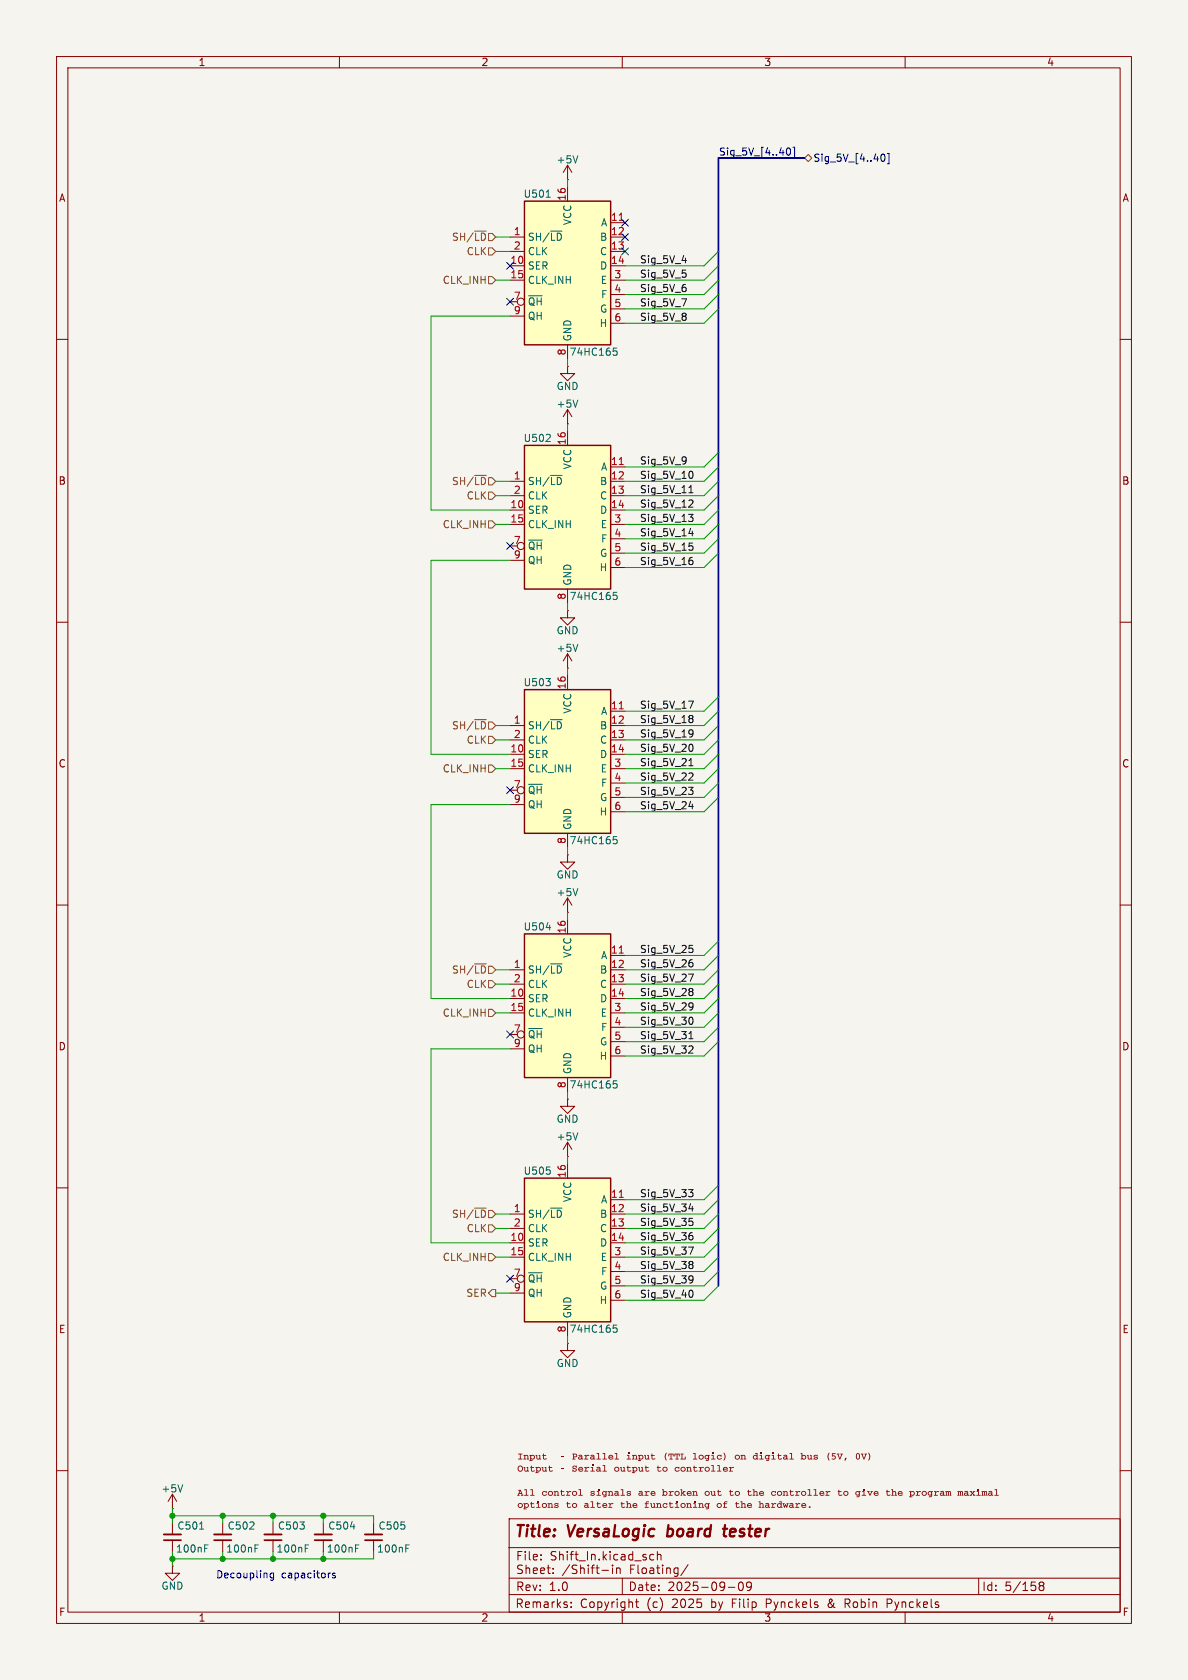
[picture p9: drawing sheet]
<svg xmlns="http://www.w3.org/2000/svg" width="210mm" height="297mm" viewBox="0 0 210 297" stroke-linecap="round" stroke-linejoin="round" font-family="sans-serif">
<path d="M0 0h210v297h-210z" fill="#f5f4ef" stroke="#f5f4ef" stroke-width=".18"/>
<g fill="none" stroke="#840000" stroke-width=".18">
<path d="M10 10h190v277h-190zM12 12h186v273h-186zM60 10v2M110 10v2M160 10v2M10 60h2M100.3 64.8v1.2h-1.2l1.2 1.3 1.3-1.3h-1.3M100.3 64.8h.1M198 60h2M10 110h2M198 110h2M10 160h2"/>
<path d="M198 160h2M10 210h2M198 210h2M100.3 237.5v1.3h-1.2l1.2 1.2 1.3-1.2h-1.3M100.3 237.5h.1M10 260h2M89.9 273.6h108M90 279h108M90 268.5h108v16.5h-108zM95.6 275.6v.2M95.6 274.9v.1M97.8 278v.2"/>
<path d="M97.8 277.3v.1M106.4 277.6h1.2M108.3 277.2v1M109 277.2v1M109 277.3l.2-.1 .4 .1v.9M110 279v2.9M115.6 274.9l-.5-.1-.2 .3v.4l.1 .2h.6M116.2 274.9l.2-.1 .4 .1 .1 .9M116.2 274.3v1.5M121.6 276.6l-1.3 1.9M130.7 279.8l.2-.1a.81 .81 0 0 1 .6 .6 .81 .81 0 0 1-.3 .8l-.2 .1a.81 .81 0 0 1-.3-1.4zM173 279v2.9"/>
<path d="M198 260h2M60 285v2M90 281.9h108M101 284v.2M101 283.3v.1M110 285v2M112.3 283.2h.6M112.5 282.7v1.3l.4 .2M128.8 280.6h1.1M132.8 280.3l-.3 .3h-.2l-.3-.3 .1-.5 .4-.1 .3 .1a.99 .99 0 0 1-.4 1.4h-.3M146.5 283.5v.5M149.4 283.5h.6"/>
<path d="M150 282.7h-.6v1.5M156.8 283.5h.6M157.4 282.7h-.6v1.5M160 285v2M184 280.3l-.3-.3 .3-.3 .4 .1 .1 .2-.2 .3M184 280.3l-.3 .3v.3l.3 .3 .4-.1 .1-.2v-.4l-.2-.2M184 280.3h.3"/>
</g>
<path d="M117.9 271.5l.2 .1M118.2 269.6l-.3 2M127.8 270.3h.8M128.2 269.6l-.2 1.7v.2l.4 .1" fill="none" stroke="#840000" stroke-width=".4"/>
<path d="M92.7 165.1h15.2v25.4h-15.2z" fill="#ffffc2"/>
<path d="M92.7 165.1h15.2v25.4h-15.2z" fill="none" stroke="#840000" stroke-width=".25"/>
<g fill="none" stroke="#840000" stroke-width=".18">
<path d="M90.2 171.5h2.5M90.2 174h2.5M90.2 176.5h2.5M90.2 179.1h2.5M100.3 162.6v2.5M107.9 171.5h2.6M107.9 174h2.6M107.9 176.5h2.6M107.9 179.1h2.6M107.9 168.9h2.6M90.2 182.9h1.2M90.2 185.4h2.5"/>
<path d="M100.3 194.3v1.3h-1.2l1.2 1.3 1.3-1.3h-1.3M100.3 194.3h.1M100.3 190.5v2.5M107.9 181.6h2.6M107.9 184.2h2.6M107.9 186.7h2.6M100.3 204.5h.1M100.3 201.9v2.6M100.3 201.9l.8 1.3M100.3 201.9l-.7 1.3"/>
<circle cx="92.1" cy="182.9" r=".63"/>
</g>
<path d="M109.5 168.5h.7" fill="none" stroke="#a90000" stroke-width=".18"/>
<path d="M96.6 164h.7M108.4 191.1h.6M108.6 191.6h.3l.2 .2-.1 .5h-.4M102.1 200.3l-.4 1.2" fill="none" stroke="#006464" stroke-width=".18"/>
<path d="M92.7 78.7h15.2v25.4h-15.2z" fill="#ffffc2"/>
<path d="M92.7 78.7h15.2v25.4h-15.2z" fill="none" stroke="#840000" stroke-width=".25"/>
<g fill="none" stroke="#840000" stroke-width=".18">
<path d="M100.3 74.9h.1M100.3 72.4v2.5M100.3 76.2v2.5M100.3 72.4l.8 1.3M100.3 72.4l-.7 1.3M90.2 85.1h2.5M90.2 87.6h2.5M90.2 90.2h2.5M90.2 92.7h2.5M90.2 96.5h1.2M90.2 99.1h2.5M107.9 85.1h2.6"/>
<path d="M107.9 87.6h2.6M107.9 90.2h2.6M107.9 92.7h2.6M107.9 82.6h2.6M107.9 95.3h2.6M107.9 97.8h2.6M100.3 104.1v2.6M107.9 100.3h2.6M100.3 151.1v1.3h-1.2l1.2 1.3 1.3-1.3h-1.3M100.3 151.1h.1M100.3 158.8v2.5M100.3 158.8l.8 1.2"/>
<path d="M100.3 158.8l-.7 1.2M100.3 161.3h.1M30.5 266.7h.1M30.5 276.9v1.2h-1.3l1.3 1.3 1.2-1.3h-1.2M30.5 276.9h.1M30.5 264.2l.7 1.2M30.5 264.2l-.8 1.2M30.5 264.2v2.5M30.5 269.2v2.1M30.5 272.3v2M39.4 269.2v2.1M39.4 272.3v2"/>
<path d="M48.3 269.2v2.1M48.3 272.3v2M57.1 269.2v2.1M57.1 272.3v2M66 269.2v2.1M66 272.3v2"/>
<circle cx="92.1" cy="96.5" r=".63"/>
</g>
<path d="M109.5 82.1h.7" fill="none" stroke="#a90000" stroke-width=".18"/>
<g fill="none" stroke="#006464" stroke-width=".18">
<path d="M96.5 78h.8M97.2 76.9v.4M102.1 70.7l-.4 1.3M108.4 104.7h.6M108.6 105.2h.3l.2 .2-.1 .5-.4 .1M102.1 157.1l-.4 1.3M32.3 262.5l-.4 1.3M35.3 270.3h.7M36.2 273.7h.4M36.2 273.1h.6M45.1 273.7h.4M45.1 273.1h.6"/>
<path d="M54 273.7h.4M54 273.1h.6M62 269.9h.7M62.8 273.7h.5M62.8 273.1h.7M71.7 273.7h.5M71.7 273.1h.6"/>
</g>
<path d="M29 272.3h3M37.8 272.3h3.1M46.7 272.3h3.1M55.6 272.3h3.1M64.5 272.3h3.1" fill="none" stroke="#840000" stroke-width=".3"/>
<path d="M29 271.3h3M37.8 271.3h3.1M46.7 271.3h3.1M55.6 271.3h3.1M64.5 271.3h3.1" fill="none" stroke="#840000" stroke-width=".33"/>
<path d="M92.7 121.9h15.2v25.4h-15.2z" fill="#ffffc2"/>
<path d="M92.7 121.9h15.2v25.4h-15.2z" fill="none" stroke="#840000" stroke-width=".25"/>
<g fill="none" stroke="#840000" stroke-width=".18">
<path d="M100.3 108v1.2h-1.2l1.2 1.3 1.3-1.3h-1.3M100.3 108h.1M100.3 118.1h.1M100.3 115.6v2.5M100.3 119.4v2.5M100.3 115.6l.8 1.2M100.3 115.6l-.7 1.2M90.2 128.3h2.5M90.2 130.8h2.5M90.2 133.4h2.5M90.2 135.9h2.5M90.2 139.7h1.2"/>
<path d="M107.9 128.3h2.6M107.9 130.8h2.6M107.9 133.4h2.6M107.9 135.9h2.6M107.9 125.7h2.6M107.9 138.4h2.6M90.2 142.2h2.5M100.3 147.3v2.6M107.9 141h2.6M107.9 143.5h2.6"/>
<circle cx="92.1" cy="139.7" r=".63"/>
</g>
<path d="M109.5 125.3h.7" fill="none" stroke="#a90000" stroke-width=".18"/>
<path d="M96.5 120h.8l-.4 .4M102.1 113.9l-.4 1.3M97.2 120.6v.5M108.4 147.9h.6M108.6 148.4h.3l.2 .2-.1 .5-.4 .1" fill="none" stroke="#006464" stroke-width=".18"/>
<path d="M92.7 208.3h15.2v25.4h-15.2z" fill="#ffffc2"/>
<path d="M92.7 208.3h15.2v25.4h-15.2z" fill="none" stroke="#840000" stroke-width=".25"/>
<g fill="none" stroke="#840000" stroke-width=".18">
<path d="M100.3 31.8h.1M100.3 29.2v2.6M100.3 29.2l.8 1.3M100.3 29.2l-.7 1.3M90.2 214.6h2.5M90.2 217.2h2.5M90.2 219.7h2.5M100.3 205.7v2.6M107.9 214.6h2.6M107.9 217.2h2.6M107.9 219.7h2.6M107.9 212.1h2.6"/>
<path d="M90.2 222.2h2.5M90.2 226.1h1.2M90.2 228.6h2.5M100.3 233.7v2.5M107.9 222.2h2.6M107.9 224.8h2.6M107.9 227.3h2.6M107.9 229.9h2.6"/>
<circle cx="92.1" cy="226.1" r=".63"/>
</g>
<path d="M109.5 211.7h.7" fill="none" stroke="#a90000" stroke-width=".18"/>
<path d="M102.1 27.5l-.4 1.3M97.2 206.9v.6M108.4 234.3h.6M108.6 234.7h.3l.2 .3-.1 .4-.4 .1" fill="none" stroke="#006464" stroke-width=".18"/>
<path d="M92.7 35.6h15.2v25.4h-15.2z" fill="#ffffc2"/>
<path d="M92.7 35.6h15.2v25.4h-15.2z" fill="none" stroke="#840000" stroke-width=".25"/>
<g fill="none" stroke="#840000" stroke-width=".18">
<path d="M100.3 33v2.6M107.9 39.4h2.6M90.2 41.9h2.5M90.2 44.5h2.5M90.2 47h2.5M90.2 49.5h2.5M90.2 53.3h1.2M90.2 55.9h2.5M107.9 41.9h2.6M107.9 44.5h2.6M107.9 47h2.6M107.9 49.5h2.6"/>
<path d="M107.9 52.1h2.6M107.9 54.6h2.6M107.9 57.2h2.6M100.3 61v2.5"/>
<circle cx="92.1" cy="53.3" r=".63"/>
</g>
<path d="M109.5 39h.7" fill="none" stroke="#a90000" stroke-width=".18"/>
<path d="M96.6 34.9h.7M108.4 61.5h.6M108.6 62h.3l.2 .3-.1 .4-.4 .1" fill="none" stroke="#006464" stroke-width=".18"/>
<path d="M142.2 27.9l.7-.6 .6 .6-.6 .7zM86.4 48.9h.6l.6 .6-.6 .7h-.6zM86.4 43.8h.6l.6 .7-.6 .6h-.6zM86.4 92.1h.6l.6 .6-.6 .6h-.6zM86.4 87h.6l.6 .6-.6 .7h-.6zM86.4 135.3h.6l.6 .6-.6 .6h-.6zM86.4 130.2h.6l.6 .6-.6 .6h-.6zM86.4 178.4h.6l.6 .7-.6 .6h-.6zM86.4 173.4h.6l.6 .6-.6 .6h-.6zM86.4 216.5h.6l.6 .7-.6 .6h-.6zM86.4 221.6h.6l.6 .6-.6 .7h-.6zM87 228h.6v1.2h-.6l-.6-.6z" fill="none" stroke="#725600" stroke-width=".18"/>
<g fill="none" stroke="#000084" stroke-width=".18">
<path d="M109.9 38.8l1.2 1.2M111.1 38.8l-1.2 1.2M139.1 26.4l.2-.2a.68 .68 0 0 1 .5 .6 .68 .68 0 0 1-.5 .6l-.2-.2M140.2 26h.3v1.9h-.3M155.8 27.5l.2-.3a.68 .68 0 0 1 .5 .7 .68 .68 0 0 1-.5 .6l-.2-.2M156.9 27.1h.3v1.8h-.3M89.6 46.4l1.2 1.2M89.6 52.7l1.2 1.2M90.8 46.4l-1.2 1.2M90.8 52.7l-1.2 1.2M109.9 41.3l1.2 1.2M109.9 43.8l1.2 1.3"/>
<path d="M111.1 41.3l-1.2 1.2M111.1 43.8l-1.2 1.3M89.6 95.9l1.2 1.2M90.8 95.9l-1.2 1.2M89.6 139.1l1.2 1.2M90.8 139.1l-1.2 1.2M89.6 182.3l1.2 1.2M90.8 182.3l-1.2 1.2M89.6 225.5l1.2 1.2M90.8 225.5l-1.2 1.2"/>
</g>
<g fill="none" stroke="#0f0f0f" stroke-width=".18">
<path d="M120.5 52.8h.9l-.6 1.3M120.6 46.1h.8M121.2 48.4v.5M121.2 50.9v.5M121.2 55.5v.3M121.2 56v.5M121.2 80.9v.8M121.3 81.3l-.1 .1M121.7 90.9h.8l-.4 .5 .3 .1 .1 .5-.2 .2h-.4M121.8 87.1h.7M121.8 94.3h.8M121.8 96h.6"/>
<path d="M121.9 86.1l.2-.3v1.3M122 88.4h.4l.1 .4-.8 .9h.8M122 96.5h.3l.2 .2-.1 .5-.4 .1M122 99h.3l.2 .3-.1 .4-.4 .1M122.1 98.5h.3M122.2 83.3a.79 .79 0 0 1 0 1.3M122.4 93.9v.8M121.7 139.2h.8l-.4 .5 .3 .1 .1 .4-.2 .3h-.4M121.7 123.9h.9l-.6 1.3M121.8 135.4h.7M121.9 134.4l.2-.3v1.3M122 136.6l.4 .1 .1 .3-.8 .9h.8"/>
<path d="M122 126.5h.3l.2 .2-.2 .3M122 129l.4 .1a.84 .84 0 0 1-.3 1.2M122 127h.3M122.2 131.6a.79 .79 0 0 1 0 1.2M122.3 127l.2 .3v.2l-.1 .2-.4 .1M122.5 129.6l-.2 .2h-.3M121.8 142.6h.8M122.4 142.2v.8M121.7 172.2h.9l-.6 1.3M121.8 167.1h.6M122 167.6h.3l.2 .3-.1 .4-.4 .1M122 170.2h.3l.2 .2-.1 .4-.4 .1"/>
<path d="M122 174.7h.3l.2 .3-.2 .3M122 177.3l.4 .1a.84 .84 0 0 1-.3 1.2M122 175.3h.3M122.1 169.7h.3M122.2 179.8a.79 .79 0 0 1 0 1.3M122.3 175.3l.2 .2v.3l-.1 .2h-.4M122.5 177.8l-.2 .3h-.3M121.8 183.6h.7M121.9 182.7l.2-.3v1.2M122 184.9l.4 .1 .1 .3-.8 .9h.8M121.7 210.3h.8l-.4 .5 .3 .1 .1 .4-.2 .3h-.4M121.8 213.7h.8"/>
<path d="M121.8 215.4h.6M122 215.9h.3l.2 .2-.1 .4-.4 .2M122 218.4h.3l.2 .3-.1 .4-.4 .1M122.1 217.9h.3M122.4 213.3v.8M121.7 220.5h.9l-.6 1.2M122 223h.3l.2 .2-.2 .4M122 225.5l.4 .2a.84 .84 0 0 1-.3 1.1M122 223.6h.3M122.2 228.1a.79 .79 0 0 1 0 1.3M122.3 223.6l.2 .2v.2l-.1 .2-.4 .1M122.5 226.1l-.2 .2h-.3"/>
</g>
<path d="M142.2 27.9h-15.2v199.4" fill="none" stroke="#000084" stroke-width=".3"/>
<g fill="none" stroke="#009600" stroke-width=".18">
<path d="M100.3 31.8v1.2M87.6 49.5h2.6M87.6 44.5h2.6M87.6 41.9h2.6M90.2 55.9h-14v34.3h14M127 54.6l-2.5 2.6h-14M127 44.5l-2.5 2.5h-14M127 49.5l-2.5 2.6h-14M127 47l-2.5 2.5h-14M127 52.1l-2.5 2.5h-14M100.3 63.5v1.3M100.3 74.9v1.3"/>
<path d="M87.6 92.7h2.6M87.6 87.6h2.6M87.6 85.1h2.6M90.2 99.1h-14v34.3h14M127 90.2l-2.5 2.5h-14M127 87.6l-2.5 2.6h-14M127 92.7l-2.5 2.6h-14M127 95.3l-2.5 2.5h-14M127 97.8l-2.5 2.5h-14M127 85.1l-2.5 2.5h-14M127 82.6l-2.5 2.5h-14M127 80l-2.5 2.6h-14"/>
<path d="M100.3 106.7v1.3M100.3 118.1v1.3M87.6 135.9h2.6M87.6 130.8h2.6M87.6 128.3h2.6M127 138.4l-2.5 2.6h-14M127 130.8l-2.5 2.6h-14M127 133.4l-2.5 2.5h-14M127 128.3l-2.5 2.5h-14M127 123.2l-2.5 2.5h-14M127 125.7l-2.5 2.6h-14M127 135.9l-2.5 2.5h-14"/>
<path d="M90.2 142.2h-14v34.3h14M100.3 149.9v1.2M127 141l-2.5 2.5h-14M87.6 171.5h2.6M87.6 179.1h2.6M87.6 174h2.6M100.3 161.3v1.3M127 166.4l-2.5 2.5h-14M127 168.9l-2.5 2.6h-14M127 174l-2.5 2.5h-14M127 179.1l-2.5 2.5h-14M127 176.5l-2.5 2.6h-14"/>
<path d="M127 171.5l-2.5 2.5h-14M90.2 185.4h-14v34.3h14M100.3 193v1.3M127 181.6l-2.5 2.6h-14M127 184.2l-2.5 2.5h-14M87.6 214.6h2.6M87.6 217.2h2.6M100.3 204.5v1.2M127 212.1l-2.5 2.5h-14M127 217.2l-2.5 2.5h-14M127 219.7l-2.5 2.5h-14M127 214.6l-2.5 2.6h-14"/>
<path d="M127 209.6l-2.5 2.5h-14M87.6 222.2h2.6M87.6 228.6h2.6M100.3 236.2v1.3M127 222.2l-2.5 2.6h-14M127 224.8l-2.5 2.5h-14M127 227.3l-2.5 2.6h-14M30.5 266.7v2.5M30.5 274.3v2.6M30.5 268h35.5v1.2M39.4 268v1.2M39.4 274.3v1.3"/>
<path d="M48.3 268v1.2M48.3 274.3v1.3M57.1 268v1.2M57.1 274.3v1.3M66 274.3v1.3h-35.5"/>
</g>
<g fill="#840000">
<path d="M96 257h.1v.2h.4v.2h-.4l.1 .5 .4-.1 .1 .1-.4 .1-.3-.1v-.5h-.1z"/>
<path d="M99.2 257.4h.4v.2h-.4z"/>
<path d="M105.5 256.9h.4v1h.3v.1h-.7v-.1h.3v-.9h-.3z"/>
<path d="M106.5 256.9h.5v1h.3v.1h-.8v-.1h.3v-.9h-.3z"/>
<path d="M107.6 257.3a.43 .43 0 0 1 .5-.1 .43 .43 0 0 1 .3 .5h-.7l.2 .2 .5-.1 .1 .1a.52 .52 0 0 1-.6 .2 .52 .52 0 0 1-.4-.5v-.1h.7a.28 .28 0 0 0-.2-.2 .28 .28 0 0 0-.3 .2h-.2z"/>
<path d="M108.7 256.9h.4v1h.3v.1h-.8v-.1h.3v-.9h-.2z"/>
<path d="M111 256.8h.2v.3h-.2z"/>
<path d="M115.2 257h.1v.2h.4v.2h-.4l.1 .5 .4-.1 .1 .1-.4 .1-.3-.1v-.5h-.1z"/>
<path d="M117.7 256.8h.2l-.2 .7 .2 .7a.7 .7 0 0 1-.4-.9z"/>
<path d="M126 256.8h.2v.3h-.2z"/>
<path d="M127.9 256.8h.1a1.11 1.11 0 0 1 0 1.4h-.1l.2-.7z"/>
<path d="M133.5 256.9h.4v1h.2v.1l-.3-.1a.41 .41 0 0 1-.5 .1 .41 .41 0 0 1-.2-.4h.1a.26 .26 0 0 0 .4 .2 .26 .26 0 0 0 .1-.4 .26 .26 0 0 0-.4 .2h-.2a.41 .41 0 0 1 .2-.4 .41 .41 0 0 1 .5 .1v-.3l-.3 .1z"/>
<path d="M134.5 256.8h.2v.3h-.2z"/>
<path d="M136.6 256.8h.2v.3h-.2z"/>
<path d="M138.5 257.3l.4-.1 .2 .1 .1 .6h.1v.1l-.3-.1a.35 .35 0 0 1-.3 .1 .35 .35 0 0 1-.3-.2l.3 .1 .3-.2-.2-.1-.4 .2 .2-.3h.4l-.1-.2-.4 .1z"/>
<path d="M139.6 256.9h.4v1h.3v.1h-.7v-.1h.3v-.9h-.3z"/>
<path d="M146.5 256.8h.2l-.3 .7 .3 .7a.7 .7 0 0 1-.4-.9z"/>
<path d="M149.4 257.7h.3l-.2 .5h-.2z"/>
<path d="M153.5 256.8h.1a1.11 1.11 0 0 1 0 1.4h-.1l.2-.7z"/>
<path d="M99.2 259.5h.4v.2h-.4z"/>
<path d="M106.5 259h.5v1h.3v.2h-.8v-.2h.3v-.8h-.3z"/>
<path d="M114.1 259.1h.2v.3h.4v.1h-.4v.5l.4-.1 .1 .2-.4 .1-.2-.1-.1-.6h-.1z"/>
<path d="M125.7 259h.5v1h.3v.2h-.8v-.2h.3v-.8h-.3z"/>
<path d="M126.8 259h.4v1h.3v.2h-.7v-.2h.3v-.8h-.3z"/>
<path d="M127.9 259.5a.43 .43 0 0 1 .5-.1 .43 .43 0 0 1 .2 .4h-.7l.2 .2 .5-.1 .1 .1a.52 .52 0 0 1-.5 .2 .52 .52 0 0 1-.4-.4v-.1h.7a.28 .28 0 0 0-.3-.2 .28 .28 0 0 0-.2 .2h-.2z"/>
<path d="M128.9 259.3h.3v.2l.3-.2 .3 .1-.6 .3v.3h.4v.2h-.7v-.2h.2v-.5h-.2z"/>
<path d="M91.6 263.4h.4l.5 1h-.4v-.1h.1v-.2h-.4l-.1 .2h.2v.1h-.5l.3-.4h.4l-.1-.4-.2 .4h-.1l.1-.5h-.2z"/>
<path d="M92.7 263.3h.4v1h.3v.1h-.7v-.1h.3v-.9h-.3z"/>
<path d="M93.7 263.3h.5v1h.3v.1h-.8v-.1h.3v-.9h-.3z"/>
<path d="M102.3 263.3h.4v1h.3v.1h-.7v-.1h.3v-.9h-.3z"/>
<path d="M105.7 263.2h.2v.3h-.2z"/>
<path d="M109.7 263.3h.5v1h.3v.1h-.8v-.1h.3v-.9h-.3z"/>
<path d="M110.9 263.7l.6-.1v.3h-.1a.18 .18 0 0 0-.2-.2 .18 .18 0 0 0-.2 .2l.3 .1a.3 .3 0 0 1 .1 .4 .3 .3 0 0 1-.5 0h-.1v-.3h.1a.21 .21 0 0 0 .2 .2 .21 .21 0 0 0 .2-.2l-.4-.1z"/>
<path d="M112.9 263.7l.4-.1 .2 .1 .1 .6h.2v.1l-.4-.1a.35 .35 0 0 1-.3 .1 .35 .35 0 0 1-.3-.2l.4 .1 .2-.2-.2-.1-.4 .2 .2-.3h.4l-.1-.2-.3 .1z"/>
<path d="M117 263.3h.3v.4a.42 .42 0 0 1 .6 0 .42 .42 0 0 1 0 .6 .42 .42 0 0 1-.6 0l-.3 .1 .2-.4h.1a.26 .26 0 0 0 .4 .3 .26 .26 0 0 0 .1-.5 .27 .27 0 0 0-.5 .2h-.1v-.6h-.2z"/>
<path d="M120.3 263.3h.3v.6l.2-.1-.1-.2h.5v.2l-.4 .2 .3 .3h.1v.1h-.4l.1-.1-.3-.3v.4h-.3v-.1h.1v-.9h-.1z"/>
<path d="M133 263.3h.4v.4a.31 .31 0 0 1 .3-.1 .31 .31 0 0 1 .2 .3v.4h.1v.1h-.4v-.1h.1v-.4l-.1-.2-.2 .2v.4h.1v.1h-.4v-.1h.1v-.9h-.2z"/>
<path d="M142.8 263.3h.4v1h.3v.1h-.7v-.1h.3v-.9h-.3z"/>
<path d="M143.8 263.3h.5v1h.3v.1h-.8v-.1h.3v-.9h-.3z"/>
<path d="M144.9 263.7a.43 .43 0 0 1 .6-.1 .43 .43 0 0 1 .2 .5h-.7l.2 .2 .5-.1 .1 .1a.52 .52 0 0 1-.6 .2 .52 .52 0 0 1-.4-.5v-.1h.7a.28 .28 0 0 0-.2-.2 .28 .28 0 0 0-.3 .2h-.2z"/>
<path d="M145.9 263.6h.4v.1l.3-.1 .2 .1-.5 .2v.4h.3v.1h-.7v-.1h.2v-.5h-.2z"/>
<path d="M152.6 263.2h.2v.3h-.2z"/>
<path d="M154.5 263.7a.43 .43 0 0 1 .5-.1 .43 .43 0 0 1 .3 .5h-.7l.2 .2 .5-.1v.1a.52 .52 0 0 1-.5 .2 .52 .52 0 0 1-.4-.5v-.1h.7a.28 .28 0 0 0-.2-.2 .28 .28 0 0 0-.3 .2h-.2z"/>
<path d="M157.5 263.3h.4v.4a.31 .31 0 0 1 .3-.1 .31 .31 0 0 1 .2 .3v.4h.2v.1h-.5v-.1h.2v-.4l-.2-.2-.2 .2v.4h.1v.1h-.4v-.1h.1v-.9h-.1z"/>
<path d="M163 263.7a.46 .46 0 0 1 .8 .1 .46 .46 0 0 1-.3 .7 .46 .46 0 0 1-.6-.5h.2a.3 .3 0 0 0 .4 .3 .3 .3 0 0 0 .1-.5 .3 .3 0 0 0-.5 .2h-.2z"/>
<path d="M166.2 263.7l.4-.1 .2 .1 .1 .6h.1v.1l-.3-.1a.35 .35 0 0 1-.3 .1 .35 .35 0 0 1-.3-.2l.4 .1 .2-.2-.2-.1-.4 .2 .2-.3h.4l-.1-.2-.3 .1z"/>
<path d="M172.9 263.2h.2v.3h-.2z"/>
<path d="M175.8 263.3h.4v1h.3v.1h-.7v-.1h.3v-.9h-.3z"/>
<path d="M95.1 265.4h.2v.2h-.2z"/>
<path d="M98.1 265.8l.6-.1v.3h-.1a.18 .18 0 0 0-.2-.2 .18 .18 0 0 0-.2 .3h.3a.3 .3 0 0 1 .1 .5 .3 .3 0 0 1-.4-.1l-.2 .1v-.3l.1-.1a.21 .21 0 0 0 .2 .2 .21 .21 0 0 0 .2-.2l-.4-.1z"/>
<path d="M104.4 265.4h.4v1h.3v.2h-.7v-.2h.3v-.8h-.3z"/>
<path d="M107.6 265.8h.3v.1l.3-.2 .3 .1-.6 .3v.3h.3v.2h-.7v-.2h.3v-.5h-.2z"/>
<path d="M110.6 265.4h.4v.4a.31 .31 0 0 1 .3-.1 .31 .31 0 0 1 .2 .3v.4h.2v.2h-.5v-.2h.2v-.4l-.2-.1-.2 .1v.4h.1v.2h-.4v-.2h.1v-.8h-.1z"/>
<path d="M123.5 265.8h.3a.31 .31 0 0 1 .3-.1 .31 .31 0 0 1 .2 .3v.4h.1v.2h-.4v-.2h.1v-.4l-.1-.1-.2 .1v.4h.1v.2h-.4v-.2h.1v-.5h-.1z"/>
<path d="M124.7 265.9l.8-.1v.1h-.2v.8l-.5 .1v-.1l.3-.1 .1-.1a.4 .4 0 0 1-.4 0 .4 .4 0 0 1-.3-.4h.2a.24 .24 0 0 0 .3 .3 .24 .24 0 0 0 .1-.4 .24 .24 0 0 0-.4 .1h-.2z"/>
<path d="M130.9 265.4h.3v.4a.31 .31 0 0 1 .4-.1 .31 .31 0 0 1 .2 .3v.4h.1v.2h-.4v-.2h.1v-.4l-.1-.1-.3 .1v.4h.2v.2h-.5v-.2h.2v-.8h-.2z"/>
<path d="M134.1 265.4h.3v.4a.31 .31 0 0 1 .4-.1 .31 .31 0 0 1 .2 .3v.4h.1v.2h-.4v-.2h.1v-.4l-.1-.1-.3 .1v.4h.2v.2h-.5v-.2h.2v-.8h-.2z"/>
<path d="M137.8 265.4h.4v1h.1v.2l-.3-.1a.41 .41 0 0 1-.4 0 .41 .41 0 0 1-.3-.3h.2a.26 .26 0 0 0 .4 .2 .26 .26 0 0 0 0-.5 .26 .26 0 0 0-.4 .2l-.2 .1a.41 .41 0 0 1 .3-.4 .41 .41 0 0 1 .4 0v-.2h-.3z"/>
<circle cx="143.1" cy="266.4" r=".16"/>
</g>
<path d="M48.4 278.1v1l-.3 .3-.3-.1M48.4 278.2l-.4-.1-.2 .2 .1 .6h.5M58.3 278.1h.1M59.2 278.2l-.3-.1-.1 .2v.2l.4 .1v.3h-.4" fill="none" stroke="#0000c2" stroke-width=".18"/>
<g fill="#009600" stroke="#009600" stroke-width=".18">
<circle cx="39.4" cy="275.6" r=".46"/>
<circle cx="48.3" cy="275.6" r=".46"/>
<circle cx="30.5" cy="268" r=".46"/>
<circle cx="30.5" cy="275.6" r=".46"/>
<circle cx="57.1" cy="268" r=".46"/>
<circle cx="48.3" cy="268" r=".46"/>
<circle cx="39.4" cy="268" r=".46"/>
<circle cx="57.1" cy="275.6" r=".46"/>
</g>
<g font-size="2.8" fill="#840000">
<text x="90.8" y="272.3">Title:</text>
<text x="100.5" y="272.3">VersaLogic</text>
<text x="118.8" y="272.3">board</text>
<text x="129.6" y="272.3">tester</text>
</g>
<g font-size="2.1" fill="#840000">
<text x="91.1" y="281.5">Rev:</text>
<text x="91.1" y="276.1">File:</text>
<text x="91.1" y="278.5">Sheet:</text>
<text x="97" y="281.5">1.0</text>
<text x="97.2" y="276.1">Shift_In.kicad_sch</text>
<text x="99.3" y="278.5">/Shift-in</text>
<text x="111" y="281.5">Date:</text>
<text x="111.3" y="278.5">Floating/</text>
<text x="118" y="281.5">2025-09-09</text>
<text x="173.5" y="281.5">Id:</text>
<text x="177.6" y="281.5">5/158</text>
<text x="91" y="284.5">Remarks:</text>
<text x="102.5" y="284.5">Copyright</text>
<text x="114.4" y="284.5">(c)</text>
<text x="119" y="284.5">2025</text>
<text x="126" y="284.5">by</text>
<text x="129.8" y="284.5">Filip</text>
<text x="136" y="284.5">Pynckels</text>
<text x="147" y="284.5">&amp;</text>
<text x="150.2" y="284.5">Robin</text>
<text x="157.8" y="284.5">Pynckels</text>
</g>
<g font-size="1.8" fill="#840000">
<text x="35" y="11.9">1</text>
<text x="85" y="11.9">2</text>
<text x="135" y="11.9">3</text>
<text x="185" y="11.9">4</text>
<text x="10.3" y="35.9">A</text>
<text x="198.4" y="35.9">A</text>
<text x="10.3" y="85.9">B</text>
<text x="198.3" y="85.9">B</text>
<text x="10.3" y="135.9">C</text>
<text x="198.3" y="135.9">C</text>
<text x="10.3" y="185.9">D</text>
<text x="198.3" y="185.9">D</text>
<text x="10.3" y="235.9">E</text>
<text x="198.3" y="235.9">E</text>
<text x="91.4" y="258.8">Input</text>
<text x="91.4" y="260.9">Output</text>
<text x="101" y="258.8">Parallel</text>
<text x="101" y="260.9">Serial</text>
<text x="108.5" y="260.9">output</text>
<text x="110.6" y="258.8">input</text>
<text x="116" y="260.9">to</text>
<text x="117" y="258.8">(TTL</text>
<text x="119.2" y="260.9">controller</text>
<text x="122.3" y="258.8">logic)</text>
<text x="129.8" y="258.8">on digital</text>
<text x="141.5" y="258.8">bus (5V,</text>
<text x="151.1" y="258.8">0V)</text>
<text x="91.4" y="267.3">options</text>
<text x="95.7" y="265.2">control</text>
<text x="100" y="267.3">to</text>
<text x="103.2" y="267.3">alter</text>
<text x="104.2" y="265.2">signals</text>
<text x="109.6" y="267.3">the</text>
<text x="112.8" y="265.2">are</text>
<text x="113.8" y="267.3">functioning</text>
<text x="117" y="265.2">broken</text>
<text x="124.5" y="265.2">out</text>
<text x="126.6" y="267.3">of</text>
<text x="128.7" y="265.2">to</text>
<text x="129.8" y="267.3">the</text>
<text x="131.9" y="265.2">the</text>
<text x="134.1" y="267.3">hardware.</text>
<text x="136.2" y="265.2">controller</text>
<text x="147.9" y="265.2">to</text>
<text x="151.1" y="265.2">give</text>
<text x="156.5" y="265.2">the</text>
<text x="160.7" y="265.2">program</text>
<text x="169.2" y="265.2">maximal</text>
<text x="10.3" y="285.9">F</text>
<text x="35" y="286.9">1</text>
<text x="85" y="286.9">2</text>
<text x="135" y="286.9">3</text>
<text x="185" y="286.9">4</text>
<text x="198.4" y="285.9">F</text>
</g>
<g font-size="1.8" fill="#006464">
<text x="98.3" y="29.1">+5V</text>
<text x="92.5" y="35.2">U501</text>
<text x="101.2" y="39.9" transform="rotate(-90 101.2 39.9)">VCC</text>
<text x="106.2" y="40.2">A</text>
<text x="93.2" y="42.8">SH/~{LD}</text>
<text x="93.2" y="45.3">CLK</text>
<text x="93.2" y="47.9">SER</text>
<text x="106" y="42.8">B</text>
<text x="106" y="45.3">C</text>
<text x="106" y="47.9">D</text>
<text x="93.2" y="50.4">CLK_INH</text>
<text x="106.1" y="50.4">E</text>
<text x="106.2" y="52.9">F</text>
<text x="93.2" y="54.2">~{QH}</text>
<text x="93.2" y="56.7">QH</text>
<text x="105.9" y="58">H</text>
<text x="106" y="55.5">G</text>
<text x="100.6" y="63.1">74HC165</text>
<text x="101.2" y="60.5" transform="rotate(-90 101.2 60.5)">GND</text>
<text x="98.3" y="69.2">GND</text>
<text x="98.3" y="72.3">+5V</text>
<text x="92.5" y="78.3">U502</text>
<text x="101.2" y="83.1" transform="rotate(-90 101.2 83.1)">VCC</text>
<text x="106.2" y="83.4">A</text>
<text x="93.2" y="86">SH/~{LD}</text>
<text x="93.2" y="88.5">CLK</text>
<text x="106" y="86">B</text>
<text x="106" y="88.5">C</text>
<text x="93.2" y="91">SER</text>
<text x="93.2" y="93.6">CLK_INH</text>
<text x="106" y="91">D</text>
<text x="106.1" y="93.6">E</text>
<text x="93.2" y="97.4">~{QH}</text>
<text x="93.2" y="99.9">QH</text>
<text x="105.9" y="101.2">H</text>
<text x="106" y="98.7">G</text>
<text x="106.2" y="96.1">F</text>
<text x="100.6" y="106.3">74HC165</text>
<text x="101.2" y="103.6" transform="rotate(-90 101.2 103.6)">GND</text>
<text x="98.3" y="112.3">GND</text>
<text x="98.3" y="115.5">+5V</text>
<text x="92.5" y="121.5">U503</text>
<text x="93.2" y="129.1">SH/~{LD}</text>
<text x="93.2" y="131.7">CLK</text>
<text x="101.2" y="126.3" transform="rotate(-90 101.2 126.3)">VCC</text>
<text x="106" y="129.1">B</text>
<text x="106" y="131.7">C</text>
<text x="106.2" y="126.6">A</text>
<text x="93.2" y="134.2">SER</text>
<text x="93.2" y="136.8">CLK_INH</text>
<text x="106" y="134.2">D</text>
<text x="106.1" y="136.8">E</text>
<text x="93.2" y="140.6">~{QH}</text>
<text x="93.2" y="143.1">QH</text>
<text x="106" y="141.8">G</text>
<text x="106.2" y="139.3">F</text>
<text x="100.6" y="149.5">74HC165</text>
<text x="101.2" y="146.8" transform="rotate(-90 101.2 146.8)">GND</text>
<text x="105.9" y="144.4">H</text>
<text x="98.3" y="155.5">GND</text>
<text x="98.3" y="158.6">+5V</text>
<text x="92.5" y="164.7">U504</text>
<text x="93.2" y="172.3">SH/~{LD}</text>
<text x="101.2" y="169.4" transform="rotate(-90 101.2 169.4)">VCC</text>
<text x="106" y="172.3">B</text>
<text x="106.2" y="169.8">A</text>
<text x="93.2" y="174.9">CLK</text>
<text x="93.2" y="177.4">SER</text>
<text x="93.2" y="179.9">CLK_INH</text>
<text x="106" y="174.9">C</text>
<text x="106" y="177.4">D</text>
<text x="106.1" y="179.9">E</text>
<text x="93.2" y="183.7">~{QH}</text>
<text x="106" y="185">G</text>
<text x="106.2" y="182.5">F</text>
<text x="93.2" y="186.3">QH</text>
<text x="101.2" y="190" transform="rotate(-90 101.2 190)">GND</text>
<text x="105.9" y="187.6">H</text>
<text x="100.6" y="192.6">74HC165</text>
<text x="98.3" y="201.8">+5V</text>
<text x="98.3" y="198.7">GND</text>
<text x="92.5" y="207.9">U505</text>
<text x="93.2" y="215.5">SH/~{LD}</text>
<text x="101.2" y="212.6" transform="rotate(-90 101.2 212.6)">VCC</text>
<text x="106" y="215.5">B</text>
<text x="106.2" y="213">A</text>
<text x="93.2" y="218">CLK</text>
<text x="93.2" y="220.6">SER</text>
<text x="106" y="218">C</text>
<text x="106" y="220.6">D</text>
<text x="93.2" y="223.1">CLK_INH</text>
<text x="93.2" y="226.9">~{QH}</text>
<text x="106.1" y="223.1">E</text>
<text x="106.2" y="225.7">F</text>
<text x="93.2" y="229.5">QH</text>
<text x="101.2" y="233.2" transform="rotate(-90 101.2 233.2)">GND</text>
<text x="105.9" y="230.7">H</text>
<text x="106" y="228.2">G</text>
<text x="100.6" y="235.8">74HC165</text>
<text x="98.3" y="241.9">GND</text>
<text x="28.4" y="264">+5V</text>
<text x="31" y="274.7">100nF</text>
<text x="31.3" y="270.6">C501</text>
<text x="39.9" y="274.7">100nF</text>
<text x="40.1" y="270.6">C502</text>
<text x="48.8" y="274.7">100nF</text>
<text x="49" y="270.6">C503</text>
<text x="57.7" y="274.7">100nF</text>
<text x="57.9" y="270.6">C504</text>
<text x="66.6" y="274.7">100nF</text>
<text x="66.8" y="270.6">C505</text>
<text x="28.4" y="281.2">GND</text>
</g>
<g font-size="1.8" fill="#000084">
<text x="127" y="27.6">Sig_5V_[4..40]</text>
<text x="143.7" y="28.8">Sig_5V_[4..40]</text>
</g>
<g font-size="1.8" fill="#a90000">
<text x="100.1" y="35.6" transform="rotate(-90 100.1 35.6)">16</text>
<text x="90.7" y="41.7">1</text>
<text x="107.9" y="39.1">11</text>
<text x="107.9" y="41.7">12</text>
<text x="90.1" y="46.7">10</text>
<text x="90.7" y="44.2">2</text>
<text x="107.9" y="44.2">13</text>
<text x="107.9" y="46.7">14</text>
<text x="90.1" y="49.3">15</text>
<text x="90.7" y="53.1">7</text>
<text x="108.5" y="49.3">3</text>
<text x="108.5" y="51.8">4</text>
<text x="90.7" y="55.6">9</text>
<text x="108.5" y="54.4">5</text>
<text x="108.5" y="56.9">6</text>
<text x="100.1" y="62.9" transform="rotate(-90 100.1 62.9)">8</text>
<text x="100.1" y="78.8" transform="rotate(-90 100.1 78.8)">16</text>
<text x="107.9" y="82.3">11</text>
<text x="90.1" y="89.9">10</text>
<text x="90.7" y="84.8">1</text>
<text x="90.7" y="87.4">2</text>
<text x="107.9" y="84.8">12</text>
<text x="107.9" y="87.4">13</text>
<text x="107.9" y="89.9">14</text>
<text x="90.1" y="92.5">15</text>
<text x="108.5" y="92.5">3</text>
<text x="108.5" y="95">4</text>
<text x="90.7" y="96.3">7</text>
<text x="90.7" y="98.8">9</text>
<text x="108.5" y="97.5">5</text>
<text x="108.5" y="100.1">6</text>
<text x="100.1" y="106.1" transform="rotate(-90 100.1 106.1)">8</text>
<text x="100.1" y="122" transform="rotate(-90 100.1 122)">16</text>
<text x="107.9" y="125.5">11</text>
<text x="90.7" y="128">1</text>
<text x="90.7" y="130.6">2</text>
<text x="107.9" y="128">12</text>
<text x="107.9" y="130.6">13</text>
<text x="90.1" y="133.1">10</text>
<text x="90.1" y="135.6">15</text>
<text x="107.9" y="133.1">14</text>
<text x="108.5" y="135.6">3</text>
<text x="90.7" y="139.4">7</text>
<text x="90.7" y="142">9</text>
<text x="108.5" y="138.2">4</text>
<text x="108.5" y="140.7">5</text>
<text x="108.5" y="143.3">6</text>
<text x="100.1" y="149.3" transform="rotate(-90 100.1 149.3)">8</text>
<text x="100.1" y="165.1" transform="rotate(-90 100.1 165.1)">16</text>
<text x="90.7" y="171.2">1</text>
<text x="90.7" y="173.7">2</text>
<text x="107.9" y="168.7">11</text>
<text x="107.9" y="171.2">12</text>
<text x="107.9" y="173.7">13</text>
<text x="90.1" y="176.3">10</text>
<text x="90.1" y="178.8">15</text>
<text x="107.9" y="176.3">14</text>
<text x="108.5" y="178.8">3</text>
<text x="90.7" y="182.6">7</text>
<text x="90.7" y="185.2">9</text>
<text x="108.5" y="181.4">4</text>
<text x="108.5" y="183.9">5</text>
<text x="108.5" y="186.4">6</text>
<text x="100.1" y="192.5" transform="rotate(-90 100.1 192.5)">8</text>
<text x="100.1" y="208.3" transform="rotate(-90 100.1 208.3)">16</text>
<text x="90.7" y="214.4">1</text>
<text x="107.9" y="211.8">11</text>
<text x="107.9" y="214.4">12</text>
<text x="90.1" y="219.5">10</text>
<text x="90.1" y="222">15</text>
<text x="90.7" y="216.9">2</text>
<text x="107.9" y="216.9">13</text>
<text x="107.9" y="219.5">14</text>
<text x="108.5" y="222">3</text>
<text x="90.7" y="225.8">7</text>
<text x="108.5" y="224.5">4</text>
<text x="108.5" y="227.1">5</text>
<text x="90.7" y="228.3">9</text>
<text x="108.5" y="229.6">6</text>
<text x="100.1" y="235.7" transform="rotate(-90 100.1 235.7)">8</text>
</g>
<g font-size="1.8" fill="#725600">
<text x="79.8" y="42.8">SH/~{LD}</text>
<text x="82.4" y="45.3">CLK</text>
<text x="78.2" y="50.4">CLK_INH</text>
<text x="79.8" y="86">SH/~{LD}</text>
<text x="82.4" y="88.5">CLK</text>
<text x="78.2" y="93.6">CLK_INH</text>
<text x="79.8" y="129.1">SH/~{LD}</text>
<text x="82.4" y="131.7">CLK</text>
<text x="78.2" y="136.8">CLK_INH</text>
<text x="79.8" y="172.3">SH/~{LD}</text>
<text x="78.2" y="179.9">CLK_INH</text>
<text x="82.4" y="174.9">CLK</text>
<text x="79.8" y="215.5">SH/~{LD}</text>
<text x="82.4" y="218">CLK</text>
<text x="78.2" y="223.1">CLK_INH</text>
<text x="82.3" y="229.5">SER</text>
</g>
<g font-size="1.8" fill="#0f0f0f">
<text x="113" y="46.6">Sig_5V_4</text>
<text x="113" y="49.2">Sig_5V_5</text>
<text x="113" y="51.7">Sig_5V_6</text>
<text x="113" y="54.3">Sig_5V_7</text>
<text x="113" y="56.8">Sig_5V_8</text>
<text x="113" y="82.2">Sig_5V_9</text>
<text x="113" y="84.7">Sig_5V_10</text>
<text x="113" y="87.3">Sig_5V_11</text>
<text x="113" y="89.8">Sig_5V_12</text>
<text x="113" y="92.4">Sig_5V_13</text>
<text x="113" y="94.9">Sig_5V_14</text>
<text x="113" y="100">Sig_5V_16</text>
<text x="113" y="97.4">Sig_5V_15</text>
<text x="113" y="125.4">Sig_5V_17</text>
<text x="113" y="127.9">Sig_5V_18</text>
<text x="113" y="130.5">Sig_5V_19</text>
<text x="113" y="135.5">Sig_5V_21</text>
<text x="113" y="133">Sig_5V_20</text>
<text x="113" y="138.1">Sig_5V_22</text>
<text x="113" y="140.6">Sig_5V_23</text>
<text x="113" y="143.2">Sig_5V_24</text>
<text x="113" y="173.6">Sig_5V_27</text>
<text x="113" y="168.6">Sig_5V_25</text>
<text x="113" y="171.1">Sig_5V_26</text>
<text x="113" y="178.7">Sig_5V_29</text>
<text x="113" y="176.2">Sig_5V_28</text>
<text x="113" y="181.3">Sig_5V_30</text>
<text x="113" y="183.8">Sig_5V_31</text>
<text x="113" y="186.3">Sig_5V_32</text>
<text x="113" y="211.7">Sig_5V_33</text>
<text x="113" y="214.3">Sig_5V_34</text>
<text x="113" y="216.8">Sig_5V_35</text>
<text x="113" y="219.4">Sig_5V_36</text>
<text x="113" y="221.9">Sig_5V_37</text>
<text x="113" y="224.4">Sig_5V_38</text>
<text x="113" y="227">Sig_5V_39</text>
<text x="113" y="229.5">Sig_5V_40</text>
</g>
<g font-size="1.8" fill="#0000c2">
<text x="38.1" y="279.4">Decoupling</text>
<text x="49.7" y="279.4">capacitors</text>
</g>
</svg>
